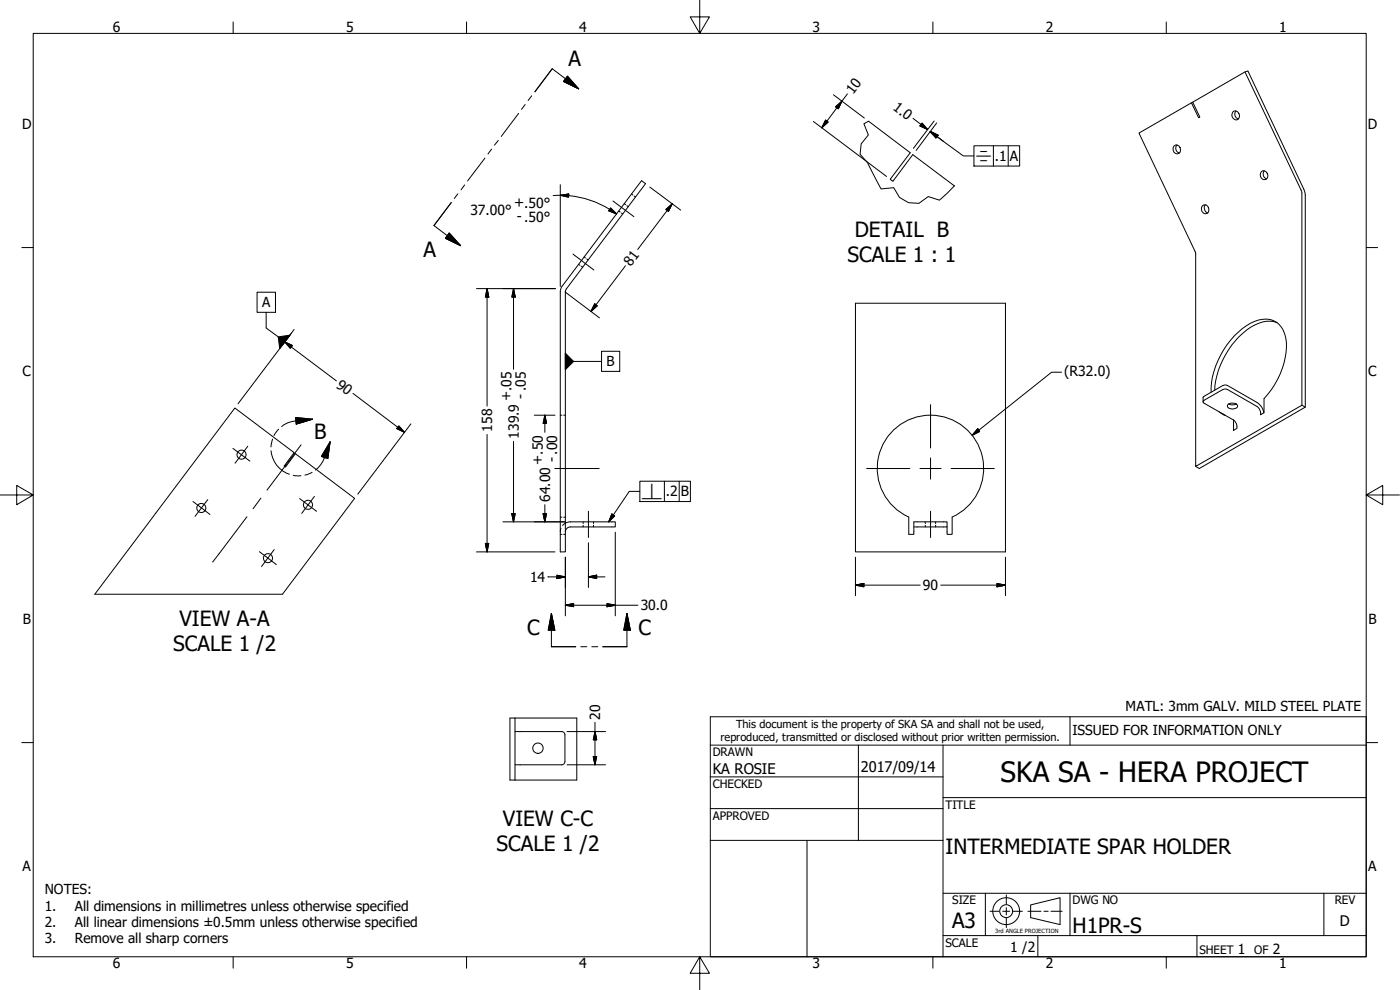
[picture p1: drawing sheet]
<svg xmlns="http://www.w3.org/2000/svg" width="420mm" height="297mm" viewBox="0 0 420 297" stroke-linecap="round" stroke-linejoin="round" font-family="sans-serif">
<!-- layer: Visible (ANSI) -->
<g fill="none" stroke="#000" stroke-width=".3">
<path d="M260.7 36.4l12.5 9.4-5.9 7.8M357.6 30.8l.3-.1 2.1 4.3-.2 .3zM357.9 30.7l15.7-9.1 .9-.3 16.8 35.5 .4 1.7v63.7l-31.8 18.4-1.1-.7M370 33.6a1.35 1.35 0 0 1 1.8 .4 1.35 1.35 0 0 1-.3 1.8 1.39 1.39 0 0 1-1.6-.5 1.39 1.39 0 0 1 .1-1.7zM370.9 33.3a1.55 1.55 0 0 0 .7 2.4M373.6 21.6l17.1 35.9v64.1l-31.9 18.3v-64l-17-36 15.8-9.1M267.3 53.6v.3M267.3 53.9l.5 .4M268.1 54.2l5.8-7.8 12.5 9.3M268.1 54.3h-.3M352.4 43.8a1.27 1.27 0 0 1 1.9 .7 1.27 1.27 0 0 1-1.2 1.7 1.52 1.52 0 0 1-.7-2.4zM353.3 43.5a1.46 1.46 0 0 0 .6 2.4"/>
<path d="M378.5 51.5a1.31 1.31 0 0 1 1.9 .6 1.31 1.31 0 0 1-.7 1.8 1.43 1.43 0 0 1-1.4-.8 1.43 1.43 0 0 1 .2-1.6zM379.4 51.2a1.54 1.54 0 0 0 .7 2.4M360.9 61.8a1.33 1.33 0 0 1 1.8 .4 1.33 1.33 0 0 1-.4 1.8 1.37 1.37 0 0 1-1.6-.5 1.37 1.37 0 0 1 .2-1.7zM361.8 61.5a1.54 1.54 0 0 0 .7 2.4M168.8 85.8l-.7 1.8v78h1.6v-78l.3-.9M168.8 85.8l23.7-31.6 1.2 .9-23.7 31.6M256.7 91v74.6h45.1v-74.6M383.3 96.8a9.3 9.3 0 0 0-9 2.1 25.6 25.6 0 0 0-9.7 18.2M363.5 117.7a24.8 24.8 0 0 1 11.7-20.7 6.9 6.9 0 0 1 9.4 1.2 12.9 12.9 0 0 1 .7 10.8 25.9 25.9 0 0 1-6 10.6v4.2l-1 .6-.2-1.4-.8-1-9.2-5.2-1.1 .1-5.7 3.2a.46 .46 0 0 0-.2 .4 .46 .46 0 0 0 .2 .5l8.9 5M85.3 139.7l.4 .3M85.3 139.7l3-3.9-17.8-13.4-42.1 55.9M361.1 120.6v-1.3l.2-.4 5.7-3.2 1.1-.1 9.6 5.5 .9 .9 .7 1.9"/>
<path d="M366 123.6l1.7 1M367 124.3l.3 .2M368.6 121.3l1.4-.3a1.21 1.21 0 0 1 1.4 1 1.9 1.9 0 0 1-3-.1zM368.7 121.2l.9 .3 1.4-.3M370.2 126l.8 1 .2 .9v.6l-1 .6zM390.7 121.6l1 .6M85.7 140.1l2.9-4 17.8 13.4-21.6 28.8M169.7 157l1.5-.4h13.5v1.5h-13.6a1.49 1.49 0 0 0-1.4 1.5M285.7 155.1a16 16 0 0 0 6.1-24.4 16 16 0 0 0-25.1 0 16 16 0 0 0 6 24.4v5.2h1.6v-3.7h9.9v1.5h-9.9M285.8 155.2v5.1h-1.6v-2.2M153 215.4v18.6M154.6 219.5h14a.98 .98 0 0 1 .9 1"/>
<path d="M154.6 215.4v18.6M173.1 215.4v18.6M169.5 220.5v8a.98 .98 0 0 1-.9 1h-14"/>
<circle cx="72.5" cy="136.4" r="1.37"/>
<circle cx="60.4" cy="152.4" r="1.37"/>
<circle cx="92.4" cy="151.5" r="1.37"/>
<circle cx="80.4" cy="167.5" r="1.37"/>
<circle cx="161.4" cy="224.5" r="1.56"/>
</g>
<!-- layer: Hidden (ANSI) -->
<g fill="none" stroke="#000" stroke-width=".3">
<path d="M189.5 58.2l.4 .3M190.3 58.9l.5 .2M173.7 79.3l.4 .3M174.4 79.9l.5 .3M175.3 77.1l.4 .3M176.1 77.7l.4 .3M185.7 63.3l.4 .3M186.5 63.9l.4 .3M187.3 61.1l.5 .3M188.2 61.7l.3 .3M168.1 124.6h.6M169.2 124.6h.5"/>
<path d="M168.1 155.2h.6M168.3 158.5l-.2 1.1M169.2 155.2h.5M169.7 157l-.9 .7M175 156.6v.5M175 157.6v.5M178.1 156.6v.5M178.1 157.6v.5M277.7 156.6v.5M277.7 157.6v.5M280.8 156.6v.5M280.8 157.6v.5"/>
<path d="M168.1 160.3h.6M169.2 160.3h.5"/>
</g>
<!-- layer: Visible Narrow (ANSI) -->
<path d="M256.7 91h45.1M28.4 178.3h56.4M153 215.4h20.1M153 234h20.1" fill="none" stroke="#000" stroke-width=".3"/>
<!-- layer: Break Line (ANSI) -->
<path d="M260.7 36.4l-1.4 .7 1.3 3.4-2.2 2.7-.3 3.1 2.2 2.5 4.1 7.9 3.8-.4 1.7 2.9 2.8 1.6 3.1 .2 2.8-2 3.3 1.1 4.5-4.4" fill="none" stroke="#000" stroke-width=".3"/>
<!-- layer: Section Line (ANSI) -->
<g fill="none" stroke="#000" stroke-width=".3">
<path d="M155.6 34l-5.2 6.9M157.6 31.4l-1.1 1.4M159.6 28.8l-1.1 1.3M170.3 22.8l3.4 3.9-4.6-2.3zM173.7 26.7l-8-6.1-5.2 6.9M137.4 58.2l-1.1 1.3M139.4 55.5l-1 1.4M145.5 47.4l-5.2 6.9M147.5 44.8l-1.1 1.4M149.5 42.1l-1.1 1.4M134.8 69.9l3.4 3.8-4.5-2.2zM135.4 60.8l-5.2 6.9 8 6"/>
<path d="M165.5 184.1l1 5h-2zM165.5 184.1v9.9h7.3M174.3 194h1.8M177.6 194h1.8M188.2 184.1l1 5h-2zM188.2 184.1v9.9h-7.3"/>
</g>
<path d="M169.1 24.4l4.6 2.3zM170.3 22.8l3.4 3.9-4.6-2.3zM133.7 71.5l4.5 2.2zM134.8 69.9l3.4 3.8-4.5-2.2zM165.5 184.1l1 5zM165.5 184.1l1 5h-2zM188.2 184.1l1 5zM188.2 184.1l1 5h-2z" fill="#000" stroke="#000" stroke-width=".3"/>
<!-- layer: Detail Boundary (ANSI) -->
<path d="M81.3 135.2a8.1 8.1 0 0 0 5.6 7.1M81.8 131.7l-.5 2.4M83.6 128.8l-1.4 1.9M88.7 125.3l5.1 .5-4.9 1.4zM93.8 125.8l-5 .5a7.2 7.2 0 0 0-4.3 1.7M99.1 132.6l-.7 5-1.9-.6zM99.1 132.6a15.2 15.2 0 0 1-3.7 7.8l-.7 .6M88 142.6l2.3 .1M93.7 141.7l-2.2 .8" fill="none" stroke="#000" stroke-width=".3"/>
<path d="M88.9 127.2l4.9-1.4zM88.7 125.3l5.1 .5-4.9 1.4zM99.1 132.6l-.7 5zM99.1 132.6l-.7 5-1.9-.6z" fill="#000" stroke="#000" stroke-width=".3"/>
<!-- layer: Border (ANSI) -->
<g fill="none" stroke="#000" stroke-width=".3">
<path d="M10 10h400v277.1h-400zM70 6.6v3.4M140 6.6v3.4M210 0v10l-2.9-4.9h5.8l-2.9 4.9M280 6.6v3.4M350 6.6v3.4M6.5 74.3h3.5M410 74.3h3.4M0 148.5h10l-5-2.8v5.7l5-2.9M410 148.5l5 2.9v-5.7l-5 2.8h10M6.5 222.8h3.5M410 222.8h3.4"/>
<path d="M70 287.1v3.4M140 287.1v3.4M210 287.1l2.9 4.9h-5.8l2.9-4.9v9.9M280 287.1v3.4M350 287.1v3.4"/>
</g>
<!-- layer: Title (ANSI) -->
<g fill="none" stroke="#000" stroke-width=".3">
<path d="M213.2 215.1h196.8v72h-196.8zM321.1 215.1v8.5M213.2 233.1h69.8M213.2 223.6h196.8M257.6 223.6v28.5M283 239.3h127M283 223.6v63.5M213.2 242.6h69.8M213.2 252.1h69.8M242.2 252.1v35M283 268h127M295.7 268v12.7"/>
<path d="M321.1 268v12.7M397.3 268v12.7M283 280.7h127M311.5 280.7v6.4M359.2 280.7v6.4"/>
</g>
<!-- layer: Sketch Geometry (ANSI) -->
<g fill="none" stroke="#000" stroke-width=".3">
<path d="M297.1 273.4h2.7M300.9 273.4h2.1M302 268.5v2.8M302 272.3v2.2M302 275.5v2.8M304.1 273.4h2.7M308.5 273.4h3.9M309.3 271.5l8.8-2.1v8l-8.8-2.1zM313.3 273.4h1.3M315.4 273.4h3.4"/>
<circle cx="302" cy="273.4" r="4"/>
<circle cx="302" cy="273.4" r="1.94"/>
</g>
<!-- layer: Centerline (ANSI) -->
<path d="M172 76.2l6.2 4.8M184 60.3l6.2 4.7M90.4 133.5l-10.3 13.6M74.1 155.1l-10.3 13.5M78.3 149.5l-2.4 3.1M166.5 140.6h13.3M176.6 153.4v7.9M279.3 153.4v7.9" fill="none" stroke="#000" stroke-width=".3"/>
<!-- layer: Center Mark (ANSI) -->
<g fill="none" stroke="#000" stroke-width=".3">
<path d="M69.9 134.5l5.1 3.9M74.4 133.9l-3.9 5.1M279.3 121.4v13M279.3 137.4v6.3M57.9 150.5l5.1 3.9M62.4 149.9l-3.9 5M89.9 149.6l5.1 3.8M94.4 149l-3.8 5M260.1 140.6h12.9M276.1 140.6h6.3M285.4 140.6h13M77.9 165.5l5 3.9"/>
<path d="M82.3 164.9l-3.8 5.1"/>
</g>
<!-- layer: Dimension (ANSI) -->
<g fill="none" stroke="#000" stroke-width=".3">
<path d="M244.1 36.4l22 16.5M247.8 36.1l.7 .5-1.9 1.7zM250.1 28.4l9.3 7M250.8 32.1l1.9-1.8-1.1 2.3zM254.3 28.2l-7.7 10.1M274 35.5l4.4 3.3M276.7 36.9l1.7 1.9-2.3-1zM279.2 39.4l2.3 1.2-.6 .7zM279.2 39.4l4 3.1M280.4 36.3l-6.3 8.2M281.1 36.9l-6.1 8.2M168.1 58.6l2.6-.4-.1 1z"/>
<path d="M168.1 58.6a28.4 28.4 0 0 1 16.9 5.6M168.1 55.4v30.6M168.2 58.6l-2.2 .1M195 56.1l9.3 6.9M183.3 62.4l1.7 1.8-2.3-1zM187.7 79.7l-10.3 13.8M199.8 62.9l1.9-1.8-1.1 2.3zM201.7 61.1l-10.3 13.8M143 86.6h23.7M146.2 86.6l.5 2.5h-1zM146.2 86.6v35.2M154.1 86.6l.5 2.5h-1z"/>
<path d="M154.1 86.6v24.2M169.6 87.6l10.3 7.8M178.5 91.2l.8 .5-1.9 1.8zM85.5 102.6l2.3 1.1-.7 .8zM85.5 102.6l15.5 11.7M87.4 100.1l-16 21M105.9 118l15.5 11.7M318.6 111.7h-3l-23.8 18.9M119.7 127.8l1.7 1.9-2.3-1.1zM123.3 127.2l-15.9 21.1M146.2 130.4v35.2M154.1 132.4v24.2"/>
<path d="M160.3 124.6h6.3M163.5 124.6l.5 2.4h-1zM163.5 124.6v5.1M293.4 128.6l.6 .9-2.2 1.1zM150.9 156.6h18.6M153.6 154.1h1l-.5 2.5zM163 154.1h1l-.5 2.5zM163.5 151.4v5.2M184.7 159.7v25.1M143 165.6h23.6M145.7 163.1h1l-.5 2.5zM164.4 173.1h5.3"/>
<path d="M167.1 172.6l2.6 .5-2.6 .5zM169.7 167.2v17.6M176.6 173.1l2.5-.5v1zM176.6 173.1h4.9M176.6 162.9v13.4M256.7 175.6l2.6-.5v1zM256.7 175.6h19.5M256.7 167.2v11.5M282.3 175.6h19.5M299.2 175.1l2.6 .5-2.6 .5zM301.8 167.2v11.5M169.7 181.6l2.4-.5v.9z"/>
<path d="M169.7 181.6h21.8M182.2 181.1l2.5 .5-2.5 .4zM170.2 219.5h11.5M178.6 219.5l.5 2.5h-1zM178.6 216.7v12.8M170.2 229.5h11.5M178.1 227h1l-.5 2.5z"/>
</g>
<g fill="#000" stroke="#000" stroke-width=".3">
<path d="M247.8 36.1l-1.2 2.2zM247.8 36.1l.7 .5-1.9 1.7zM252.7 30.3l-1.1 2.3zM250.8 32.1l1.9-1.8-1.1 2.3zM276.1 37.8l2.3 1zM276.7 36.9l1.7 1.9-2.3-1zM168.1 58.6l2.6-.4zM168.1 58.6l2.6-.4-.1 1zM279.2 39.4l2.3 1.2zM279.2 39.4l2.3 1.2-.6 .7zM182.7 63.2l2.3 1zM183.3 62.4l1.7 1.8-2.3-1z"/>
<path d="M201.7 61.1l-1.1 2.3zM199.8 62.9l1.9-1.8-1.1 2.3zM146.2 86.6l.5 2.5zM146.2 86.6l.5 2.5h-1zM154.1 86.6l.5 2.5zM154.1 86.6l.5 2.5h-1zM178.5 91.2l-1.1 2.3zM178.5 91.2l.8 .5-1.9 1.8zM85.5 102.6l2.3 1.1zM85.5 102.6l2.3 1.1-.7 .8zM119.1 128.6l2.3 1.1zM119.7 127.8l1.7 1.9-2.3-1.1z"/>
<path d="M163.5 124.6l.5 2.4zM163.5 124.6l.5 2.4h-1zM293.4 128.6l-1.6 2zM293.4 128.6l.6 .9-2.2 1.1zM153.6 154.1l.5 2.5zM153.6 154.1h1l-.5 2.5zM163 154.1l.5 2.5zM163 154.1h1l-.5 2.5zM145.7 163.1l.5 2.5zM145.7 163.1h1l-.5 2.5zM167.1 173.6l2.6-.5zM167.1 172.6l2.6 .5-2.6 .5z"/>
<path d="M176.6 173.1l2.5-.5zM176.6 173.1l2.5-.5v1zM256.7 175.6l2.6-.5zM256.7 175.6l2.6-.5v1zM299.2 176.1l2.6-.5zM299.2 175.1l2.6 .5-2.6 .5zM169.7 181.6l2.4-.5zM169.7 181.6l2.4-.5v.9zM182.2 182l2.5-.4zM182.2 181.1l2.5 .5-2.5 .4zM178.1 227l.5 2.5zM178.1 227h1l-.5 2.5z"/>
<path d="M178.6 219.5l.5 2.5zM178.6 219.5l.5 2.5h-1z"/>
</g>
<!-- layer: Symbol (ANSI) -->
<path d="M279.1 39.5l2.4 1.1zM279.1 39.5l2.4 1.1-.6 .8zM87 100.6l-3.1 4zM83.5 101.1l3.5-.5-3.1 4zM169.7 106v4.9zM169.7 106l2.4 2.4-2.4 2.5zM183.6 154.2l-.9 2.4zM183.6 154.2l.9 .6-1.8 1.8z" fill="#000" stroke="#000" stroke-width=".3"/>
<g fill="none" stroke="#000" stroke-width=".3">
<path d="M279.1 39.5h.2M281.1 40.9l8 5.9h3.2M281.4 40.6l-.6 .7M292.3 43.7h13.7v6.1h-13.7zM298.1 43.7v6.1M302.6 43.7v6.1M77.2 87.7h5.5v6h-5.5zM79.9 93.7v4.7l3.6 2.7M88.3 98.9l-3.5 4.5M172.1 108.4h8.4M180.5 105.4h5.5v6h-5.5zM183.6 154.2l.9 .6-1.8 1.8z"/>
<path d="M192 147.4h-3.2l-6.1 9.2M192 144.4h15.2v6.1h-15.2zM199.4 144.4v6.1M203.8 144.4v6.1"/>
</g>
<text font-size="8.4" x="300.3" y="234.5">SKA SA - HERA PROJECT</text>
<g font-size="6.3">
<text x="170.6" y="19.9">A</text>
<text x="256.5" y="71.2">DETAIL B</text>
<text x="127.1" y="77.1">A</text>
<text x="254.4" y="78.7">SCALE 1 : 1</text>
<text x="94.3" y="131.7">B</text>
<text x="53.8" y="187.8">VIEW A-A</text>
<text x="158.2" y="190.5">C</text>
<text x="191.6" y="190.5">C</text>
<text x="52" y="195.4">SCALE 1 /2</text>
<text x="150.9" y="247.9">VIEW C-C</text>
<text x="149" y="255.4">SCALE 1 /2</text>
<text x="283.8" y="256.1">INTERMEDIATE SPAR HOLDER</text>
<text x="285.8" y="278.6">A3</text>
<text x="321.9" y="279.8">H1PR-S</text>
</g>
<g font-size="4.4">
<text x="213.9" y="232.2">KA ROSIE</text>
<text x="258.4" y="231.6">2017/09/14</text>
<text x="402.1" y="277.9">D</text>
</g>
<g font-size="4.2">
<text x="33.8" y="9.6">6</text>
<text x="103.9" y="9.6">5</text>
<text x="173.9" y="9.6">4</text>
<text x="243.8" y="9.6">3</text>
<text x="313.9" y="9.6">2</text>
<text x="383.9" y="9.6">1</text>
<text x="256" y="28.4" transform="rotate(-53 256 28.4)">10</text>
<text x="267.8" y="32.7" transform="rotate(37 267.8 32.7)">1.0</text>
<text x="6.7" y="38.7">D</text>
<text x="410.5" y="38.7">D</text>
<text x="298.6" y="48.3">.1</text>
<text x="303" y="48.3">A</text>
<text x="141.2" y="64.4">37.00°</text>
<text x="154.3" y="62.2">+.50°</text>
<text x="155.1" y="66.3">- .50°</text>
<text x="189.4" y="80.1" transform="rotate(-53 189.4 80.1)">81</text>
<text x="6.8" y="113">C</text>
<text x="319.4" y="112.8">(R32.0)</text>
<text x="410.7" y="113">C</text>
<text x="100.6" y="116" transform="rotate(37 100.6 116)">90</text>
<text x="157.6" y="119.7" transform="rotate(-90 157.6 119.7)">- .05</text>
<text x="153.4" y="120.4" transform="rotate(-90 153.4 120.4)">+.05</text>
<text x="147.7" y="129.5" transform="rotate(-90 147.7 129.5)">158</text>
<text x="155.7" y="131.6" transform="rotate(-90 155.7 131.6)">139.9</text>
<text x="162.8" y="139.4" transform="rotate(-90 162.8 139.4)">+.50</text>
<text x="167" y="138.7" transform="rotate(-90 167 138.7)">- .00</text>
<text x="199.8" y="149">.2</text>
<text x="204.3" y="149">B</text>
<text x="165.1" y="150.6" transform="rotate(-90 165.1 150.6)">64.00</text>
<text x="159.1" y="174.6">14</text>
<text x="276.9" y="177.1">90</text>
<text x="192.3" y="183.1">30.0</text>
<text x="6.9" y="187.2">B</text>
<text x="410.7" y="187.2">B</text>
<text x="180.1" y="215.9" transform="rotate(-90 180.1 215.9)">20</text>
<text x="6.8" y="261.4">A</text>
<text x="410.7" y="261.4">A</text>
<text x="303.2" y="285.6">1 /2</text>
<text x="371.5" y="286.2">1</text>
<text x="382" y="286.2">2</text>
<text x="33.8" y="290.5">6</text>
<text x="103.9" y="290.5">5</text>
<text x="173.9" y="290.5">4</text>
<text x="243.8" y="290.5">3</text>
<text x="313.9" y="290.5">2</text>
<text x="383.9" y="290.5">1</text>
</g>
<g font-size="4.1">
<text x="78.7" y="92.2">A</text>
<text x="182.1" y="109.9">B</text>
<text x="337.8" y="213.3">MATL: 3mm GALV. MILD STEEL PLATE</text>
<text x="321.9" y="220.5">ISSUED FOR INFORMATION ONLY</text>
<text x="13.5" y="268.3">NOTES:</text>
<text x="13.5" y="273.2">1.</text>
<text x="22.5" y="273.2">All dimensions in millimetres unless otherwise specified</text>
<text x="13.5" y="278.1">2.</text>
<text x="22.5" y="278.1">All linear dimensions ±0.5mm unless otherwise specified</text>
<text x="13.5" y="283.1">3.</text>
<text x="22.5" y="283.1">Remove all sharp corners</text>
</g>
<g font-size="4">
<text x="292.7" y="48.2">⌯</text>
<text x="192.5" y="149.7">⟂</text>
</g>
<g font-size="3.5">
<text x="213.9" y="226.9">DRAWN</text>
<text x="213.9" y="236.4">CHECKED</text>
<text x="213.9" y="245.9">APPROVED</text>
<text x="283.8" y="242.6">TITLE</text>
<text x="285.8" y="271.3">SIZE</text>
<text x="321.9" y="271.3">DWG NO</text>
<text x="400.6" y="271.3">REV</text>
<text x="283.8" y="284">SCALE</text>
<text x="360" y="286.2">SHEET</text>
<text x="376.4" y="286.2">OF</text>
</g>
<g font-size="3.3">
<text x="220.9" y="218.4">This document is the property of SKA SA and shall not be used,</text>
<text x="216.3" y="222.4">reproduced, transmitted or disclosed without prior written permission.</text>
</g>
<text font-size="1.7" x="298.7" y="279.8">3rd ANGLE PROJECTION</text>
</svg>
